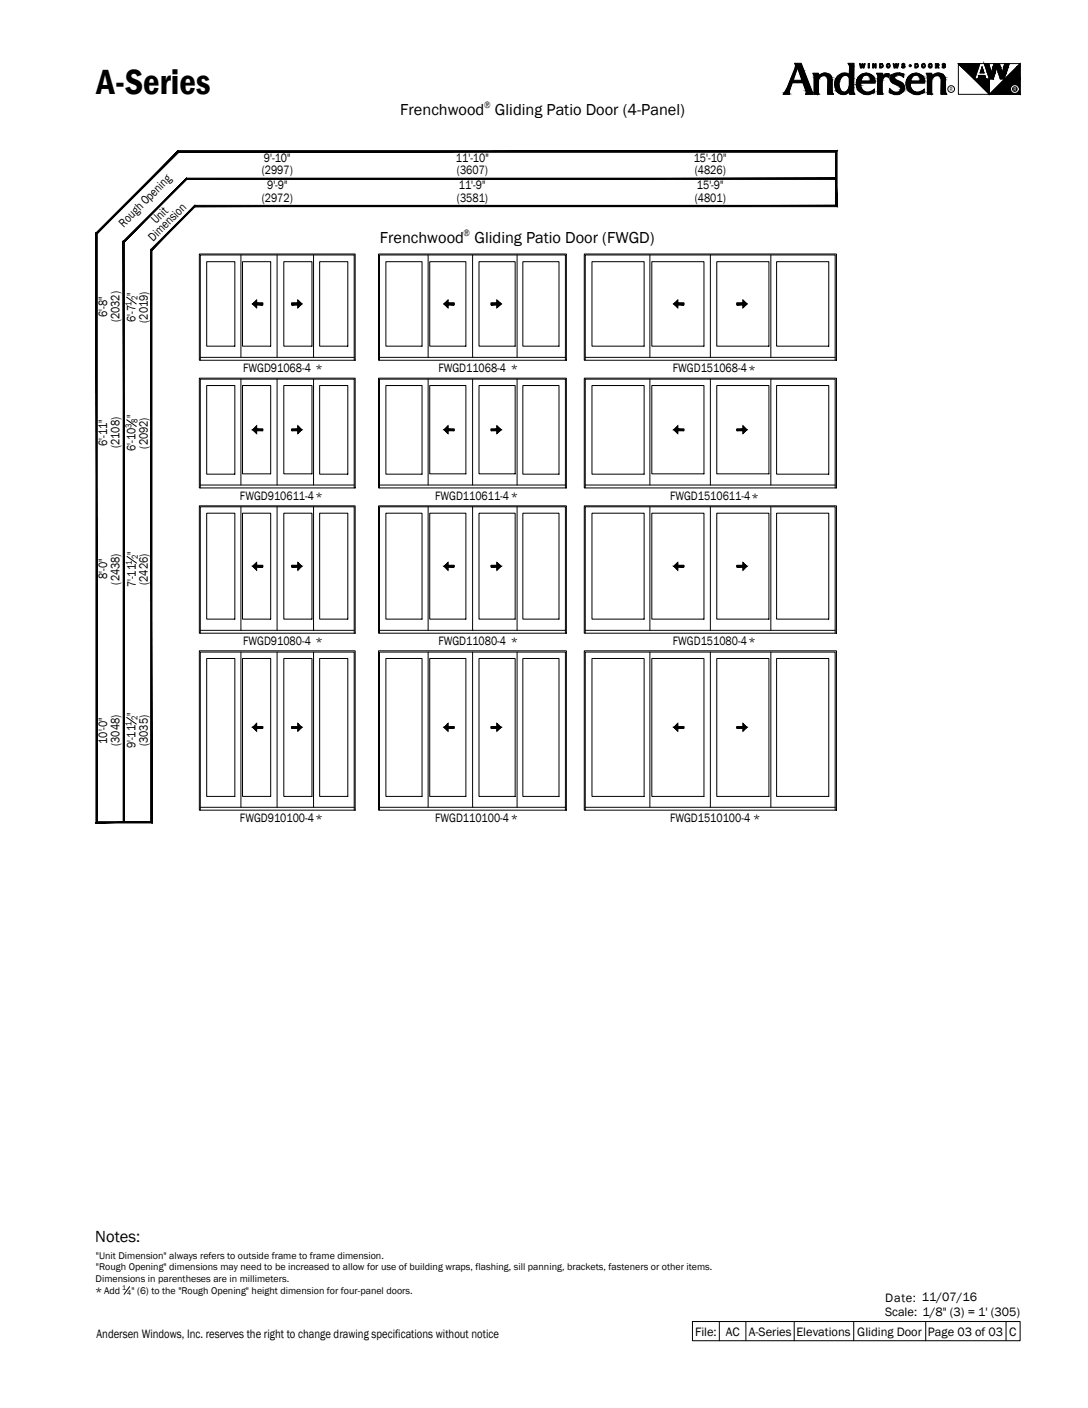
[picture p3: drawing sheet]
<svg xmlns="http://www.w3.org/2000/svg" width="216mm" height="279mm" viewBox="0 0 216 279" stroke-linecap="round" stroke-linejoin="round" font-family="sans-serif">
<!-- layer: A-ANNO-TEXT -->
<g fill="#000" stroke="#000" stroke-width=".2">
<path d="M163.5 14.7h.4zM166.9 18.6h.9zM166.9 18.6l.5 .1zM175 15.5h.1zM176 14.7h.3zM178.2 14.6l.1 .1zM181.7 18.6h.6zM181.7 18.6l.2 .1zM183.1 18.1l.2-.1zM186 14.7h.4zM193.3 15.7h3v3zM202.4 12.6v.7h-.6z"/>
<path d="M156.1 18l.4 .3v-.3zM156.1 18l.4 .3h-.6z"/>
<path d="M155.9 18.3l.6 .1v-.1zM155.9 18.3l.6 .1h-.7z"/>
<path d="M155.8 18.4l.7 .2v-.2zM155.8 18.4l.7 .2h-.8z"/>
<path d="M156.1 17.9h.5zM156.1 17.9l.4 .1z"/>
<path d="M156.3 17.4l.3 .5 .1-.5zM156.3 17.4l.3 .5h-.5z"/>
<path d="M156.8 16.3l-.1 1.1 .4-1.1zM156.8 16.3l-.1 1.1h-.4z"/>
<path d="M157.9 13.6l-.7 2.5 .8-2.5zM157.9 13.6l-.7 2.5h-.3z"/>
<path d="M157.9 13.3l.1 .3 .1-.3zM157.9 13.3l.1 .3h-.1z"/>
<path d="M158 12.9l.1 .4 .1-.4zM158 12.9l.1 .4h-.2z"/>
<path d="M158 12.8l.2 .1 .1-.1zM158 12.8l.2 .1h-.2z"/>
<path d="M158 12.7l.9 .1zM158 12.7l.9 .1z"/>
<path d="M158.3 12.8l.7 .1-.1-.1zM158.3 12.8l.7 .1h-.6z"/>
<path d="M158.4 12.9l.9 .7-.3-.7zM158.4 12.9l.9 .7h-.8z"/>
<path d="M158.5 13.6l.8 .3v-.3zM158.5 13.6l.8 .3h-.7z"/>
<path d="M158.6 13.9l1.6 2.2-.9-2.2zM158.6 13.9l1.6 2.2h-.8z"/>
<path d="M156.9 16.1l3.4 .2-.1-.2zM156.9 16.1l3.4 .2h-3.5z"/>
<path d="M159.4 16.3l1.6 1.8-.7-1.8zM159.4 16.3l1.6 1.8h-.9z"/>
<path d="M160.1 18.1l1 .2-.1-.2zM160.1 18.1l1 .2h-1z"/>
<path d="M160.1 18.3l1.1 .2-.1-.2zM160.1 18.3l1.1 .2h-1.1z"/>
<path d="M160.1 18.5l1.1 .1v-.1zM160.1 18.5l1.1 .1h-1.1z"/>
<path d="M161.6 14.7l.6 .1v-.1zM161.6 14.7l.6 .1h-.6z"/>
<path d="M161.6 14.8l.6 .3v-.3zM161.6 14.8l.6 .3h-.5z"/>
<path d="M161.7 15.1l.5 .3v-.3zM161.7 15.1l.5 .3h-.5z"/>
<path d="M161.7 18.4l.6 .2-.1-.2zM161.7 18.4l.6 .2h-.6z"/>
<path d="M161.7 16.1l.5 2.3 .1-2.3zM161.7 16.1l.5 2.3h-.5z"/>
<path d="M161.7 15.6l.6 .5 .1-.5zM161.7 15.6l.6 .5h-.6z"/>
<path d="M161.7 15.4l.7 .2 .2-.2zM161.7 15.4l.7 .2h-.7z"/>
<path d="M162.4 15.2l.2 .2v-.2zM162.2 15.4l.2-.2 .2 .2z"/>
<path d="M162.7 15l-.1 .2 .4-.2zM162.4 15.2l.3-.2-.1 .2z"/>
<path d="M163.2 14.7h1zM163.2 14.7h1z"/>
<path d="M162.8 14.9h.5zM162.8 14.9h.6z"/>
<path d="M162.8 14.9h.5zM162.8 14.9l.2 .1z"/>
<path d="M162.9 14.8h.5zM162.9 14.8l.5 .1z"/>
<path d="M163.5 14.7h.7zM163.2 14.7h1z"/>
<path d="M163.2 14.7l1.3 .1zM162.9 14.8l.3-.1 1.3 .1z"/>
<path d="M162.9 14.8h1.7zM162.9 14.8h1.7z"/>
<path d="M163.4 14.8l1.2 .1zM163.4 14.8l1.2 .1z"/>
<path d="M163.6 14.9h1zM163.6 14.9h1z"/>
<path d="M163.8 14.9l.9 .1-.1-.1zM163.8 14.9l.9 .1z"/>
<path d="M164 15l.8 .1zM164 15l.8 .1z"/>
<path d="M164.1 15.1l.8 .2-.1-.2zM164.1 15.1l.8 .2h-.7z"/>
<path d="M164.2 15.3l.8 .1-.1-.1zM164.2 15.3l.8 .1h-.7z"/>
<path d="M164.3 15.4l.7 .1v-.1zM164.3 15.4l.7 .1h-.7z"/>
<path d="M164.3 15.5l.7 .3v-.3zM164.3 15.5l.7 .3h-.6z"/>
<path d="M164.4 15.8l.6 .1zM164.4 15.8l.6 .1z"/>
<path d="M164.4 15.9l.6 2.1v-2.1zM164.4 15.9l.6 2.1h-.6z"/>
<path d="M164.4 18l.7 .5-.1-.5zM164.4 18l.7 .5h-.7z"/>
<path d="M164.4 18.5l.8 .1-.1-.1zM164.4 18.5l.8 .1h-.8z"/>
<path d="M165.7 16.7l.7 .1v-.1zM165.7 16.7l.7 .1h-.7z"/>
<path d="M165.7 16.8l.8 .6-.1-.6zM165.7 16.8l.8 .6h-.6z"/>
<path d="M165.9 15.9l.6 .3v-.3zM165.9 15.9l.6 .3h-.7z"/>
<path d="M165.8 16.2l.6 .5 .1-.5zM165.8 16.2l.6 .5h-.7z"/>
<path d="M165.9 17.4h.6zM165.9 17.4h.6z"/>
<path d="M165.9 17.4l.8 .6-.2-.6zM165.9 17.4l.8 .6h-.6z"/>
<path d="M166 15.7l.5 .2 .2-.2zM166 15.7l.5 .2h-.6z"/>
<path d="M166.1 18l.7 .1-.1-.1zM166.1 18l.7 .1h-.5z"/>
<path d="M166.3 18.1l.8 .2-.3-.2zM166.3 18.1l.8 .2h-.6z"/>
<path d="M166.3 15.2h.6zM166.3 15.2h.6z"/>
<path d="M166.3 15.2l.4 .5 .2-.5zM166.3 15.2l.4 .5h-.7z"/>
<path d="M166.5 18.3l.6 .1zM166.5 18.3l.6 .1z"/>
<path d="M166.6 18.4l.8 .1zM166.6 18.4l.8 .1z"/>
<path d="M166.7 14.9h.6zM166.7 14.9h.7z"/>
<path d="M166.7 14.9l.2 .3 .4-.3zM166.3 15.2l.4-.3 .2 .3z"/>
<path d="M166.7 18.5h.8zM166.7 18.5h.8z"/>
<path d="M166.9 14.8h.9zM166.7 14.9h.7z"/>
<path d="M166.9 18.5l.9 .1zM166.9 18.5l.9 .1z"/>
<path d="M167.6 14.6l.4 .1zM167.1 14.7h.9z"/>
<path d="M167.1 14.7h1zM167.1 14.7h1z"/>
<path d="M166.7 18.5h1.3zM166.7 18.5h1.1z"/>
<path d="M167.6 18.5h.4zM167.5 18.5h.5z"/>
<path d="M167.1 14.7l1.2 .1-.2-.1zM166.9 14.8l.2-.1 1.2 .1z"/>
<path d="M167.8 18.4h.3zM167.6 18.5h.4z"/>
<path d="M168 18.3l.1 .1 .1-.1zM168 18.3l.1 .1h-.3z"/>
<path d="M167.8 14.8l.7 .1zM167.8 14.8l.7 .1z"/>
<path d="M168.1 18.1l.1 .2 .1-.2zM168 18.3l.1-.2 .1 .2z"/>
<path d="M168.3 14.9l.3 .1zM168.3 14.9l.3 .1z"/>
<path d="M168.5 17.7l-.2 .4zM168.5 17.7l-.4 .4z"/>
<path d="M168.7 15h.6zM168.7 15h.6z"/>
<path d="M168.4 15h.3zM168.4 15h.3z"/>
<path d="M168.6 17.4h.1zM168.6 17.4h.2z"/>
<path d="M168.6 17.4v.3l.1-.3zM168.6 17.4l-.1 .3z"/>
<path d="M168.8 17.4h.5zM168.8 17.4h.5z"/>
<path d="M168.6 15.5l.7 1.6v-1.6zM168.6 15.5l.7 1.6h-.7z"/>
<path d="M168.6 17.1l.7 .3v-.3zM168.6 17.1l.7 .3h-.7z"/>
<path d="M168.8 17.4l.5 .7v-.7zM168.8 17.4l.5 .7h-.6z"/>
<path d="M168.7 18.1l.6 .4v-.4zM168.7 18.1l.6 .4h-.6z"/>
<path d="M168.6 12.7l.7 .1zM168.6 12.7l.7 .1z"/>
<path d="M168.6 12.8l.7 .4v-.4zM168.6 12.8l.7 .4h-.6z"/>
<path d="M168.7 13.2l.6 1.8v-1.8zM168.7 13.2l.6 1.8h-.6z"/>
<path d="M168.4 15l.9 .2v-.2zM168.4 15l.9 .2h-.8z"/>
<path d="M168.5 15.2l.8 .3v-.3zM168.5 15.2l.8 .3h-.7z"/>
<path d="M168.7 18.5l.7 .1-.1-.1zM168.7 18.5l.7 .1h-.7z"/>
<path d="M170 16.3h3.5zM170 16.3h3.5z"/>
<path d="M170 16.9l.7 .4-.1-.4zM170 16.9l.7 .4h-.6z"/>
<path d="M170.6 18.1h.6zM170.6 18.1h.6z"/>
<path d="M170 16.4l.7 .4v-.4zM170 16.4l.7 .4h-.7z"/>
<path d="M170 16.8l.6 .1 .1-.1zM170 16.8l.6 .1h-.6z"/>
<path d="M170.2 15.9l.4 .3 .1-.3zM170.2 15.9l.4 .3h-.6z"/>
<path d="M170.1 17.3h.6zM170.1 17.3h.6z"/>
<path d="M170.2 17.3l.7 .4-.2-.4zM170.2 17.3l.7 .4h-.6z"/>
<path d="M170.4 15.5l.3 .4 .2-.4zM170.4 15.5l.3 .4h-.5z"/>
<path d="M170.3 17.7l.6 .1zM170.3 17.7l.6 .1z"/>
<path d="M170.4 17.8l.8 .3-.3-.3zM170.4 17.8l.8 .3h-.6z"/>
<path d="M170.4 15.4l.5 .1 .1-.1zM170.4 15.4l.5 .1h-.5z"/>
<path d="M170.7 15l.3 .4 .2-.4zM170.7 15l.3 .4h-.6z"/>
<path d="M170.6 18.1l1 .2-.4-.2zM170.6 18.1l1 .2h-.7z"/>
<path d="M170.9 15h.4zM170.7 15h.5z"/>
<path d="M171.1 14.8l.2 .2 .2-.2zM170.9 15l.2-.2 .2 .2z"/>
<path d="M170.9 18.3h.9zM170.9 18.3h.9z"/>
<path d="M171 18.3l1 .1zM171 18.3l1 .1z"/>
<path d="M171.3 14.7l.2 .1 .5-.1zM171.3 14.7l.2 .1h-.4z"/>
<path d="M171.8 18.6l.2 .1zM171.8 18.6h.7z"/>
<path d="M171.9 14.7h.5zM171.4 14.7h1z"/>
<path d="M171.4 14.7h1zM171.3 14.7h1.1z"/>
<path d="M171.3 14.7h1.2zM171.3 14.7h1.2z"/>
<path d="M172.4 18.4h.6zM172.4 18.4h.6z"/>
<path d="M171.1 18.4h1.3zM171.1 18.4h1.3z"/>
<path d="M172 14.7l.6 .1zM172 14.7l.6 .1z"/>
<path d="M172.3 14.8l.5 .1zM172.3 14.8l.5 .1z"/>
<path d="M171.4 18.5h1.2zM171.4 18.5l1.1 .1z"/>
<path d="M172.5 14.9l.5 .1zM172.5 14.9l.5 .1z"/>
<path d="M172.8 16.1h.7zM172.8 16.1h.7z"/>
<path d="M171.3 18.5h1.6zM171.3 18.5h1.3z"/>
<path d="M172.6 15l.6 .2-.2-.2zM172.6 15l.6 .2h-.5z"/>
<path d="M171.1 18.4h1.9zM171.1 18.4l1.8 .1z"/>
<path d="M172.7 15.2l.6 .2-.1-.2zM172.7 15.2l.6 .2h-.5z"/>
<path d="M172.8 18.3h.4zM172.4 18.4h.6z"/>
<path d="M172.8 15.4l.6 .2-.1-.2zM172.8 15.4l.6 .2h-.6z"/>
<path d="M173.3 18.1v.2zM172.9 18.3l.4-.2v.2z"/>
<path d="M172.9 18.3h.4zM172.8 18.3h.4z"/>
<path d="M172.8 15.6l.7 .3-.1-.3zM172.8 15.6l.7 .3h-.6z"/>
<path d="M172.9 15.9l.6 .2v-.2zM172.9 15.9l.6 .2h-.7z"/>
<path d="M172.8 16.1l.7 .1v-.1zM172.8 16.1l.7 .1h-.8z"/>
<path d="M172.7 16.2h.8zM172.5 16.2h1z"/>
<path d="M170 16.2l3.5 .1zM170 16.2l3.5 .1z"/>
<path d="M170 16.3l3.5 .1zM170 16.3l3.5 .1z"/>
<path d="M174.2 14.7l.7 .1zM174.2 14.7l.7 .1z"/>
<path d="M174.2 14.8l.7 .4v-.4zM174.2 14.8l.7 .4h-.5z"/>
<path d="M174.4 15.2l.5 .4v-.4zM174.4 15.2l.5 .4h-.6z"/>
<path d="M174.3 16.2l.6 2v-2zM174.3 16.2l.6 2h-.6z"/>
<path d="M174.3 18.2l.7 .3-.1-.3zM174.3 18.2l.7 .3h-.8z"/>
<path d="M174.3 15.9l.6 .3 .1-.3zM174.3 15.9l.6 .3h-.6z"/>
<path d="M174.2 18.5l.8 .1v-.1zM174.2 18.5l.8 .1h-.8z"/>
<path d="M174.3 15.6l.7 .3 .1-.3zM174.3 15.6l.7 .3h-.7z"/>
<path d="M175.3 15.2l-.2 .3zM175.3 15.2l-.3 .3z"/>
<path d="M175.4 15h.4zM175.4 15h.4z"/>
<path d="M175.4 15.1l-.1 .1 .3-.1zM175.4 15.1l-.1 .1z"/>
<path d="M175.4 15h.4zM175.4 15l.2 .1z"/>
<path d="M176.1 14.7h.2zM176 14.7h.3zM175.9 14.7h.4z"/>
<path d="M175.4 15h.9zM175.4 15h.9z"/>
<path d="M175.8 15h.5zM175.8 15h.5z"/>
<path d="M175.9 15l.4 .1zM175.9 15l.4 .1z"/>
<path d="M176.1 15.1l.2 .1zM176.1 15.1l.2 .1z"/>
<path d="M175.9 14.7h.4zM175.9 14.7h.4z"/>
<path d="M175.9 14.7l.4 .1v-.1zM175.6 14.8l.3-.1 .4 .1z"/>
<path d="M175.6 14.8l.7 .2v-.2zM175.4 15l.2-.2 .7 .2z"/>
<path d="M176.6 17.9l.2 .1zM176.6 17.9l.2 .1h-.2z"/>
<path d="M176.6 18l.6 .3zM176.6 18l.6 .3h-.6z"/>
<path d="M176.6 18.3h.7zM176.6 18.3h.7z"/>
<path d="M176.6 18.3l.9 .1zM176.6 18.3l.9 .1z"/>
<path d="M176.8 15.2l.5 .2v-.2zM176.8 15.2l.5 .2h-.5zM176.8 15.4h.5zM176.8 15.4h.5z"/>
<path d="M176.8 15.4l.6 .1-.1-.1zM176.8 15.4l.6 .1h-.7z"/>
<path d="M176.8 15.2h.6zM176.8 15.2h.5z"/>
<path d="M176.7 15.5l.7 .1zM176.7 15.5l.7 .1z"/>
<path d="M176.7 15.6l.8 .1-.1-.1zM176.7 15.6l.8 .1h-.7z"/>
<path d="M177 15h.5zM176.9 15h.6z"/>
<path d="M176.9 15l.5 .2 .1-.2zM176.9 15l.5 .2h-.6z"/>
<path d="M176.8 15.7l.8 .2-.1-.2zM176.8 15.7l.8 .2h-.8z"/>
<path d="M177 14.9l.5 .1 .1-.1zM177 14.9l.5 .1h-.5z"/>
<path d="M177.1 14.9h.6zM177 14.9h.6z"/>
<path d="M176.8 15.9h.9zM176.8 15.9h.9z"/>
<path d="M176.8 15.9l1.1 .1-.2-.1zM176.8 15.9l1.1 .1h-1.1z"/>
<path d="M176.8 18.4h.9zM176.8 18.4h.9z"/>
<path d="M176.8 18.4l1.1 .1zM176.8 18.4l1.1 .1z"/>
<path d="M177.2 14.8h.6zM177.1 14.9h.6z"/>
<path d="M176.8 16l1.3 .1-.2-.1zM176.8 16l1.3 .1h-1.2z"/>
<path d="M177.3 14.8h.6zM177.2 14.8h.6z"/>
<path d="M176.9 16.1l1.5 .1-.3-.1zM176.9 16.1l1.5 .1h-1.4z"/>
<path d="M177.4 14.8h.8zM177.3 14.8h.6z"/>
<path d="M177.7 18.7h.5zM177.7 18.7h.4zM177.7 18.7h.4z"/>
<path d="M177.5 18.6h.7zM177.5 18.6l.7 .1z"/>
<path d="M178.1 14.7h.4zM177.9 14.7h.6z"/>
<path d="M177 16.2h1.5zM177 16.2h1.5z"/>
<path d="M177.1 16.2l1.6 .2-.2-.2zM177.1 16.2l1.6 .2h-1.5z"/>
<path d="M177.2 18.5l1.3 .1zM177.2 18.5l1.3 .1z"/>
<path d="M177.3 18.6h1.2zM177.3 18.6h.9z"/>
<path d="M177.9 14.7h.7zM177.9 14.7h.7z"/>
<path d="M177.9 14.7h1zM177.5 14.7h1.4zM177.5 14.7h1.4zM177.5 14.7h1.4z"/>
<path d="M177.2 16.4h1.5zM177.2 16.4h1.5z"/>
<path d="M177 18.5h1.7zM177 18.5h1.5z"/>
<path d="M177.3 16.4l1.6 .2-.2-.2zM177.3 16.4l1.6 .2h-1.4z"/>
<path d="M178.2 18.4l.5 .1zM178.2 18.4l.5 .1z"/>
<path d="M178.2 18.5h.5zM177.9 18.5h.8z"/>
<path d="M178.4 18.3h.4zM178.2 18.4h.5z"/>
<path d="M177.5 14.7l1.6 .1zM177.4 14.8h1.7z"/>
<path d="M177.5 16.6l1.6 .1-.2-.1zM177.5 16.6l1.6 .1z"/>
<path d="M178.6 18.2l.2 .1 .2-.1zM178.4 18.3l.2-.1 .2 .1z"/>
<path d="M178.2 14.8h1zM178.2 14.8h1z"/>
<path d="M177.9 16.7l1.3 .1-.1-.1zM177.9 16.7l1.3 .1h-1.1z"/>
<path d="M178.7 18.1l.3 .1 .1-.1zM178.6 18.2l.1-.1 .3 .1zM178.6 18.2h.4zM178.6 18.2h.4z"/>
<path d="M178.4 14.8h.8zM178.4 14.8h.8z"/>
<path d="M178.5 14.8l.7 .1v-.1zM178.5 14.8l.7 .1z"/>
<path d="M178.8 14.9l.4 .1zM178.8 14.9l.4 .1z"/>
<path d="M179.1 15l.1 .1zM179.1 15l.1 .1z"/>
<path d="M178.1 16.8l1.2 .1-.1-.1zM178.1 16.8l1.2 .1z"/>
<path d="M178.8 17.9l.4 .1v-.1zM178.8 17.9l.4 .1h-.4z"/>
<path d="M178.8 18h.4zM178.8 18l.3 .1z"/>
<path d="M178.4 16.9l.9 .1zM178.4 16.9l.9 .1z"/>
<path d="M178.6 17l.7 .1v-.1zM178.6 17l.7 .1h-.6z"/>
<path d="M178.7 17.1l.6 .1zM178.7 17.1l.6 .1z"/>
<path d="M178.7 17.2l.6 .1v-.1zM178.7 17.2l.6 .1h-.5z"/>
<path d="M178.8 17.3l.5 .1v-.1zM178.8 17.3l.5 .1h-.4z"/>
<path d="M178.9 17.4l.4 .1zM178.9 17.4l.4 .1z"/>
<path d="M178.9 17.5l.4 .2v-.2zM178.9 17.5l.4 .2h-.4z"/>
<path d="M178.9 17.7l.4 .1zM178.9 17.7l.4 .1z"/>
<path d="M178.9 17.8l.3 .1 .1-.1zM178.9 17.8l.3 .1h-.4z"/>
<path d="M180 16.3h3.4zM180 16.3h3.4z"/>
<path d="M180 16.4l.5 .4v-.4zM180 16.4l.5 .4h-.6z"/>
<path d="M179.9 16.8l.6 .1v-.1zM179.9 16.8l.6 .1h-.5z"/>
<path d="M180 16.9l.6 .4-.1-.4zM180 16.9l.6 .4h-.6z"/>
<path d="M180.5 18.1h.6zM180.5 18.1h.6z"/>
<path d="M180 17.3h.6zM180 17.3h.6z"/>
<path d="M180 17.3l.8 .4-.2-.4zM180 17.3l.8 .4h-.6z"/>
<path d="M180.1 15.9l.4 .3 .2-.3zM180.1 15.9l.4 .3h-.5z"/>
<path d="M180.2 15.5l.5 .4v-.4zM180.2 15.5l.5 .4h-.6z"/>
<path d="M180.2 17.7l.6 .1zM180.2 17.7l.6 .1z"/>
<path d="M180.2 17.8l.9 .3-.3-.3zM180.2 17.8l.9 .3h-.6z"/>
<path d="M180.3 15.4l.4 .1 .1-.1zM180.3 15.4l.4 .1h-.5z"/>
<path d="M180.6 15l.2 .4 .2-.4zM180.6 15l.2 .4h-.5z"/>
<path d="M180.5 18.1l.9 .2-.3-.2zM180.5 18.1l.9 .2h-.6z"/>
<path d="M181.2 14.7h1.1zM181.2 14.7h1.1z"/>
<path d="M180.7 15h.5zM180.6 15h.4z"/>
<path d="M181 14.8l.2 .2 .2-.2zM180.7 15l.3-.2 .2 .2z"/>
<path d="M180.8 18.3h.9zM180.8 18.3h.9z"/>
<path d="M180.9 18.3l1 .1zM180.9 18.3l1 .1z"/>
<path d="M181.7 14.7h.6zM181.2 14.7h1.1z"/>
<path d="M181.2 14.7l.2 .1 .5-.1zM181 14.8l.2-.1 .2 .1z"/>
<path d="M181 18.4h1.2zM181 18.4h1.2z"/>
<path d="M181.2 14.7h1.2zM181.2 14.7h1.2z"/>
<path d="M181.9 14.7l.6 .1-.1-.1zM181.9 14.7l.6 .1z"/>
<path d="M182.2 14.8l.5 .1zM182.2 14.8l.5 .1z"/>
<path d="M181.3 18.5h1.3zM181.3 18.5l1 .1z"/>
<path d="M182.3 14.9l.6 .1zM182.3 14.9l.6 .1z"/>
<path d="M182.7 16.1h.7zM182.7 16.1h.7z"/>
<path d="M181.2 18.5h1.6zM181.2 18.5h1.4z"/>
<path d="M182.5 15l.6 .2-.2-.2zM182.5 15l.6 .2h-.5z"/>
<path d="M182.3 18.4h.6zM182.2 18.4h.7z"/>
<path d="M181 18.4h1.9zM181 18.4l1.8 .1z"/>
<path d="M182.6 15.2l.6 .2-.1-.2zM182.6 15.2l.6 .2h-.5z"/>
<path d="M182.7 18.3h.4zM182.3 18.4h.6z"/>
<path d="M182.7 15.4l.6 .2-.1-.2zM182.7 15.4l.6 .2h-.6z"/>
<path d="M182.7 15.6l.6 .3v-.3zM182.7 15.6l.6 .3h-.5z"/>
<path d="M183.1 18.1l.2 .2v-.2zM182.8 18.3l.3-.2 .2 .2z"/>
<path d="M182.8 18.3h.5zM182.7 18.3h.4z"/>
<path d="M182.8 15.9l.6 .2-.1-.2zM182.8 15.9l.6 .2h-.7z"/>
<path d="M182.7 16.1l.7 .1v-.1zM182.6 16.2l.1-.1 .7 .1z"/>
<path d="M182.6 16.2h.8zM182.3 16.2h1.1z"/>
<path d="M180 16.2l3.4 .1zM180 16.2l3.4 .1z"/>
<path d="M180 16.3l3.4 .1zM180 16.3l3.4 .1z"/>
<path d="M184.1 15.1l.6 .3v-.3zM184.1 15.1l.6 .3h-.6z"/>
<path d="M184.1 14.7l.7 .1v-.1zM184.1 14.7l.7 .1h-.7z"/>
<path d="M184.1 14.8l.6 .3 .1-.3zM184.1 14.8l.6 .3h-.6z"/>
<path d="M184.1 16.1l.7 2.3v-2.3zM184.1 16.1l.7 2.3h-.7z"/>
<path d="M184.1 18.4l.7 .2v-.2zM184.1 18.4l.7 .2h-.7z"/>
<path d="M184.1 15.6l.7 .5v-.5zM184.1 15.6l.7 .5h-.7z"/>
<path d="M184.1 15.4l.7 .2 .2-.2zM184.1 15.4l.7 .2h-.7z"/>
<path d="M184.9 15.2l.1 .2 .1-.2zM184.7 15.4l.2-.2 .1 .2z"/>
<path d="M185.2 15l-.1 .2 .4-.2zM184.9 15.2l.3-.2-.1 .2z"/>
<path d="M185.7 14.7h1zM185.7 14.7h1z"/>
<path d="M185.3 14.9h.5zM185.3 14.9l.2 .1z"/>
<path d="M185.3 14.9h.6zM185.3 14.9h.5z"/>
<path d="M185.3 14.8h.6zM185.3 14.8l.6 .1z"/>
<path d="M186 14.7h.7zM185.7 14.7h1z"/>
<path d="M185.7 14.7l1.3 .1-.3-.1zM185.4 14.8l.3-.1 1.3 .1z"/>
<path d="M185.4 14.8h1.7zM185.3 14.8h1.8z"/>
<path d="M185.9 14.8l1.2 .1zM185.9 14.8l1.2 .1z"/>
<path d="M186 14.9h1.1zM186 14.9h1.1z"/>
<path d="M186.3 14.9l.9 .1-.1-.1zM186.3 14.9l.9 .1z"/>
<path d="M186.5 15l.8 .1zM186.5 15l.8 .1z"/>
<path d="M186.6 15.1l.8 .2-.1-.2zM186.6 15.1l.8 .2h-.7z"/>
<path d="M186.7 15.3l.7 .1v-.1zM186.7 15.3l.7 .1h-.6z"/>
<path d="M186.8 15.4l.6 .1v-.1zM186.8 15.4l.6 .1h-.6z"/>
<path d="M186.8 15.5l.7 .3-.1-.3zM186.8 15.5l.7 .3h-.6z"/>
<path d="M186.9 15.8l.6 .1zM186.9 15.8l.6 .1z"/>
<path d="M186.9 15.9l.6 2.1v-2.1zM186.9 15.9l.6 2.1h-.6z"/>
<path d="M186.9 18l.7 .5-.1-.5zM186.9 18l.7 .5h-.7z"/>
<path d="M186.9 18.5l.7 .1v-.1zM186.9 18.5l.7 .1h-.7z"/>
<path d="M190.2 12.6l3.2 3.1 1-3.1zM190.2 12.6l3.2 3.1z"/>
<path d="M194.9 13.3l.4 1.2zM194.9 13.3l.4 1.2h-.8z"/>
<path d="M194.3 15l1.3 .7-.2-.7zM194.3 15l1.3 .7h-1.6z"/>
<path d="M195.3 12.6l1.4 1.9-.5-1.9zM195.3 12.6l1.4 1.9h-.7z"/>
<path d="M196 14.5l1.1 1.2 .4-1.2zM196 14.5l1.1 1.2h-.8z"/>
<path d="M197 13.3l.5 1.2 .3-1.2zM197 13.3l.5 1.2h-.8z"/>
<path d="M197.3 12.6l1.3 .7-.3-.7zM197.3 12.6l1.3 .7h-1.6z"/>
<path d="M197.8 13.3l1.1 1.2-.3-1.2zM197.8 13.3l1.1 1.2h-.8z"/>
<path d="M198.1 14.5l1.2 1.2 .4-1.2zM198.1 14.5l1.2 1.2h-.8z"/>
<path d="M199.2 13.3l.5 1.2 .4-1.2zM199.2 13.3l.5 1.2h-.8z"/>
<path d="M199.4 12.6l.7 .7 .2-.7zM199.4 12.6l.7 .7h-.9z"/>
<path d="M201.8 13.3l.6 2.4v-2.4zM199.4 15.7l2.4-2.4 .6 2.4z"/>
<path d="M199.4 15.7l3 3v-3zM199.4 15.7l3 3h-6.1z"/>
<path d="M37.1 35.6h128.9v-.2zM37 35.4h129l-128.9 .2zM37 35.4l-12.3 12.6 12.4-12.4zM24.4 47.9l12.6-12.5-12.3 12.6zM24.4 47.9l.3 115.3v-115.2zM24.4 47.9l.3 115.3h-.3z"/>
<path d="M29.9 49.5v113.6l.3 .2zM29.9 49.5l.3 .1v113.7zM29.9 49.5l.3 .1 8.5-8.8zM38.7 40.8v.2l-8.5 8.6zM38.7 40.8v.2l127.1-.2zM38.7 41l127.1-.2 .3 .2zM165.8 30.2v10.6l.3 .2zM165.8 30.2l.3-.3v11.1zM35.5 30.2h130.3l.3-.3zM35.4 29.9h130.7l-130.6 .3zM35.4 29.9l-16.1 16.4 16.2-16.1zM35.4 29.9l-16.1 16.4-.3-.1zM19 46.2l.3 116.9v-116.8zM19 46.2l.3 116.9-.3 .2zM19 163.3l10.9-.2h-10.6zM19 163.3l10.9-.2 .3 .2z"/>
</g>
<g fill="none" stroke="#000" stroke-width=".2">
<path d="M157.7 12.6h1.3l2.4 6.1h-1.6l.1-.6-.6-1.7h-2.1l-.5 1.5v.8h-1.3l.8-1.3 1.5-3.8 .2-.7zM157.9 12.7h1l2.4 6h-1.4l.1-.6-.6-1.7h-2.2l-.6 1.5v.8h-1.1l.8-1.3 1.5-3.8zM157.9 12.7h1l2.3 5.9h-1.1v-.5l-.7-1.8h-2.3l-.5 1.6-.1 .7h-.8l.6-1.2 1.6-3.8zM158.3 13.4l.8 2.5h-1.7zM158.3 13.1l1 3h-2zM158.3 12.8l1.1 3.3h-2.2zM161.3 14.5h1.1v.5a1.53 1.53 0 0 1 1.7-.5 1.53 1.53 0 0 1 1.1 1.4v2.1l.2 .7h-1.2l.1-2.9a.93 .93 0 0 0-1.1-.8 .93 .93 0 0 0-.8 1.1v2.4l.2 .2h-1.1v-3.6zM161.4 14.6h1l-.1 .6 .5-.4a1.4 1.4 0 0 1 1.5-.1 1.4 1.4 0 0 1 .8 1.2v2.1l.2 .7h-1v-2.9a.99 .99 0 0 0-1.1-.9 .99 .99 0 0 0-.8 1.2v2.6h-.8v-3.6zM161.6 14.7h.6v.7a1.54 1.54 0 0 1 2.8 .1l.2 3.1h-.8v-2.8a1.06 1.06 0 0 0-1.2-1 1.06 1.06 0 0 0-.9 1.3v2.5h-.6zM166.9 15.2a1.02 1.02 0 0 1 1.7 .3v1.6a1.31 1.31 0 0 1-1.5 1.3 2.32 2.32 0 0 1-.2-3.2zM166.9 15.3a.94 .94 0 0 1 1.7 .2v1.6a1.52 1.52 0 0 1-1.1 1.3 1.41 1.41 0 0 1-1.1-1.7l.2-.8zM167 15.4a.87 .87 0 0 1 1.4-.1 2.56 2.56 0 0 1-.6 2.9h-.6a2.01 2.01 0 0 1-.2-2.8z"/>
<path d="M168.3 12.6h1.2l-.1 5.5 .3 .6h-1.1v-.7a1.51 1.51 0 0 1-1.6 .8 1.51 1.51 0 0 1-1.3-1.4 2.04 2.04 0 0 1 .5-2.3 2.04 2.04 0 0 1 2.3-.3l.1-1.6zM168.4 12.7h1l-.1 5.4 .2 .6h-.9v-1.1l-.3 .7a1.5 1.5 0 0 1-2.5-.9 2.02 2.02 0 0 1 .3-2.1 2.02 2.02 0 0 1 2-.6l.5 .2v-1.7zM168.6 12.7h.7v5.4l.1 .5h-.7l.1-1.2-.6 .9a1.46 1.46 0 0 1-2.3-.9 1.96 1.96 0 0 1 2.2-2.7l.6 .3v-1.8zM170.3 15.3a1.84 1.84 0 0 1 2.2-.7 1.84 1.84 0 0 1 1.2 1.9h-2.9a1.51 1.51 0 0 0 .9 1.7 1.51 1.51 0 0 0 1.8-.6v.7a2.22 2.22 0 0 1-3-.1 2.22 2.22 0 0 1-.2-2.9zM170.4 15.3a1.77 1.77 0 0 1 2-.7 1.77 1.77 0 0 1 1.2 1.8h-2.9a1.58 1.58 0 0 0 .9 1.8 1.58 1.58 0 0 0 1.9-.4l-.1 .5a2.15 2.15 0 0 1-2.8-.2 2.15 2.15 0 0 1-.2-2.8zM170.4 15.4a1.7 1.7 0 0 1 2-.7 1.7 1.7 0 0 1 1.1 1.7h-2.8a1.64 1.64 0 0 0 .7 1.8 1.64 1.64 0 0 0 1.9-.2v.3a2.09 2.09 0 0 1-2.7-.2 2.09 2.09 0 0 1-.2-2.7zM170.6 12.6h.1l.2 .6 .2-.6h.2l.1 .6 .1-.6h.2l-.3 .9h-.1l-.2-.6-.1 .6h-.3zM170.6 12.6l.3 .9 .2-.9 .3 .9 .2-.9M171.2 15.1a.89 .89 0 0 1 1.2-.2 .89 .89 0 0 1 .2 1.2l-1.9 .1zM171.2 15a.96 .96 0 0 1 1.3-.1 .96 .96 0 0 1 .2 1.3h-2.1zM171.3 15.2a.84 .84 0 0 1 1-.2 .84 .84 0 0 1 .3 1.1h-1.7zM172.3 12.6h.2v.9h-.2z"/>
<path d="M172.4 12.6v.9M173.2 12.6h.2l.3 .5v-.5h.2v.9h-.2l-.4-.6v.6h-.1zM173.8 12.6v.9l-.5-.9v.9M173.9 14.5h1.2v.7a1.04 1.04 0 0 1 1.4-.5l-.1 .8-.3-.3a.87 .87 0 0 0-1 1v1.9l.2 .6h-1.2l.1-3.5zM174 14.6h1v.8a1.22 1.22 0 0 1 1.4-.7l-.1 .6a.87 .87 0 0 0-1 0 .87 .87 0 0 0-.3 .9v1.9l.1 .6h-.9v-3.5zM174.2 14.7h.7v.9a1.38 1.38 0 0 1 1.2-.9h.2v.5a.94 .94 0 0 0-1 .1 .94 .94 0 0 0-.4 .9l.1 2.4h-.8l.2-3.4zM174.6 12.6h.3a.44 .44 0 0 1 .4 .5 .44 .44 0 0 1-.4 .4h-.3zM174.6 12.7a.45 .45 0 0 1 .6 .4l-.2 .3h-.4zM174.7 12.7a.29 .29 0 0 1 .4 .3 .29 .29 0 0 1-.4 .3zM176 12.8a.33 .33 0 0 1 .5 0 .33 .33 0 0 1-.1 .5 .33 .33 0 0 1-.4-.2zM176 12.7a.42 .42 0 0 1 .6 .1 .42 .42 0 0 1-.1 .6 .42 .42 0 0 1-.6-.2zM176.1 12.7a.29 .29 0 0 1 .3 .3 .29 .29 0 0 1-.3 .3z"/>
<path d="M176.8 15a2.45 2.45 0 0 1 2.6-.3l-.1 .7a1.06 1.06 0 0 0-1.8 0l.2 .3 .8 .4a1.37 1.37 0 0 1 1 1.7 1.37 1.37 0 0 1-1.6 1h-.4l-1-.4v-.9a1.35 1.35 0 0 0 2.1 .5l.1-.6-.7-.5a1.83 1.83 0 0 1-1.4-1.2zM176.8 15a2.52 2.52 0 0 1 2.5-.3v.5a1.2 1.2 0 0 0-1.8 0 .52 .52 0 0 0 .4 .7l.5 .3a1.3 1.3 0 0 1 1 1.5 1.3 1.3 0 0 1-1.5 1h-.4l-.9-.4v-.6a1.4 1.4 0 0 0 2.1 .3v-.6a1.94 1.94 0 0 0-1.5-.9 .96 .96 0 0 1-.4-1.5zM176.9 15a2.51 2.51 0 0 1 2.3-.2v.3a1.28 1.28 0 0 0-1.8 .1 .62 .62 0 0 0 .5 .8l.5 .2a1.24 1.24 0 0 1 .9 1.5 1.24 1.24 0 0 1-1.4 1l-.4-.1a.68 .68 0 0 1-.9-.7 1.29 1.29 0 0 0 2.2 0l.1-.4a.92 .92 0 0 0-.8-.7 2.3 2.3 0 0 1-1.3-.9l-.1-.4zM177.2 12.6h.2l.1 .6 .2-.6h.2l.1 .6 .2-.6h.2l-.3 .9h-.2l-.1-.6-.1 .6h-.3zM177.3 12.6l.2 .9 .3-.9 .2 .9 .3-.9M178.9 12.7a.34 .34 0 0 1 .4-.1 .34 .34 0 0 1 .3 .2l-.5-.1 .1 .2a.35 .35 0 0 1 .3 .5 .35 .35 0 0 1-.6 0v-.1l.2-.1 .3 .1-.1-.2-.4-.2zM179.5 12.8a.24 .24 0 0 0-.2-.1 .24 .24 0 0 0-.2 .2l.4 .2v.2l-.4 .1-.1-.1M180.2 15.3a1.81 1.81 0 0 1 2.1-.7 1.81 1.81 0 0 1 1.2 1.9h-2.8a1.45 1.45 0 0 0 .6 1.6 1.45 1.45 0 0 0 1.8-.1l.3-.4v.7a2.21 2.21 0 0 1-3-.1 2.21 2.21 0 0 1-.2-2.9zM180.3 15.3a1.74 1.74 0 0 1 2-.7 1.74 1.74 0 0 1 1.1 1.8h-2.7a1.55 1.55 0 0 0 .7 1.8 1.55 1.55 0 0 0 1.9-.4v.5a2.15 2.15 0 0 1-2.8-.2 2.15 2.15 0 0 1-.2-2.8zM180.3 15.4a1.65 1.65 0 0 1 2-.8 1.65 1.65 0 0 1 1.1 1.8h-2.9a1.67 1.67 0 0 0 .8 1.8 1.67 1.67 0 0 0 2-.2v.3a2.09 2.09 0 0 1-2.8-.2 2.09 2.09 0 0 1-.2-2.7zM181 15a1.04 1.04 0 0 1 1.3-.1 1.04 1.04 0 0 1 .4 1.2l-.4 .1h-1.8zM181.1 15.1a.9 .9 0 0 1 1.2-.1 .9 .9 0 0 1 .3 1.1l-1.9 .1 .1-.7z"/>
<path d="M181.2 15.2a.81 .81 0 0 1 1-.2 .81 .81 0 0 1 .3 1.1h-1.8zM181.5 12.6h.4a.45 .45 0 0 1 .3 .5 .45 .45 0 0 1-.3 .4h-.4zM181.6 12.7a.45 .45 0 0 1 .6 .4l-.2 .3h-.4zM181.7 12.7a.29 .29 0 0 1 .3 .3 .29 .29 0 0 1-.3 .3zM182.9 12.8a.42 .42 0 0 1 .6 0 .42 .42 0 0 1 0 .6 .42 .42 0 0 1-.6-.1zM183.1 12.7a.29 .29 0 0 1 .3 .3 .29 .29 0 0 1-.3 .3zM183.8 14.5h1.1v.5a1.53 1.53 0 0 1 1.7-.5 1.53 1.53 0 0 1 1 1.4v2.1l.3 .7h-1.2v-2.9a.93 .93 0 0 0-1-.8 .93 .93 0 0 0-.8 1.1v2.4l.1 .2h-1v-3.6zM184 14.6h.8v.6a1.49 1.49 0 0 1 1.7-.7 1.49 1.49 0 0 1 1.1 1.4v2.1l.2 .7h-1v-2.9a.99 .99 0 0 0-1.1-.9 .99 .99 0 0 0-.9 1.2l.1 2.6h-.8v-3.6zM184.1 14.7h.7l-.1 .7a1.54 1.54 0 0 1 2.7 .1l.2 3.1h-.7v-2.8a1.06 1.06 0 0 0-1.2-1 1.06 1.06 0 0 0-.9 1.3v2.5h-.7zM184.3 12.7a.44 .44 0 0 1 .7 .3 .44 .44 0 0 1-.5 .5l-.3-.3zM184.4 12.7a.33 .33 0 0 1 .4 .1 .33 .33 0 0 1 0 .5 .33 .33 0 0 1-.5 0zM184.5 12.7a.29 .29 0 0 1 .3 .3 .29 .29 0 0 1-.3 .3z"/>
<path d="M185.6 12.6l.7 .1 .1 .2-.2 .2 .2 .4h-.3l-.1-.4h-.1v.4h-.3zM185.7 13.1h.3l.2-.4h-.5v.8M185.9 12.7h.1l.1 .2-.2 .1zM186 13.1l.2 .4M187 12.7a.37 .37 0 0 1 .6 .1l-.4-.1v.2a.34 .34 0 0 1 .4 .2 .34 .34 0 0 1-.3 .4 .34 .34 0 0 1-.4-.2h.5v-.1l-.4-.2zM187.5 12.8l-.1-.1-.3 .1v.2l.4 .1a.26 .26 0 0 1-.2 .3 .26 .26 0 0 1-.3-.1M190.2 12.6l6.1 6.1 6.1-6.1v6.1h-12.2zM190.2 12.6h12.2M194.4 12.6l-1 3.1h.6l.3-.7h1.1l.2 .7h.7M194.9 13.3l.4 1.2h-.8zM195.3 12.6l1 3.1M196.2 12.6l.5 1.9 .6-1.9"/>
<path d="M196.3 15.7v3M198.3 12.6l.6 1.9 .5-1.9M200.3 12.6l-1 3.1h-.8l-.7-2.4-.7 2.4h-.8M25.1 59l1.9 1.3M25.1 83.3l1.9 1.3M25.2 110.4l1.9 1.3M25.1 142.4l1.9 1.3M25.7 255.3l-1.1 1.5M137.4 262.2h65v3.9h-65zM142.7 262.2v3.9M148 262.2v3.9M157.6 262.2v3.9"/>
<path d="M169.4 262.2v3.9M183.7 262.2v3.9M199.6 262.2v3.9"/>
<circle cx="180.6" cy="13" r=".22"/>
<circle cx="180.6" cy="13" r=".1"/>
<circle cx="183.2" cy="13.1" r=".35"/>
<circle cx="188.7" cy="17.7" r=".67"/>
</g>
<circle cx="201.4" cy="17.7" r=".67" fill="none" stroke="#fafafa" stroke-width=".2"/>
<!-- layer: A-ELEV-GLAZ-SIGHTLINES -->
<g fill="none" stroke="#000" stroke-width=".2">
<path d="M39.6 50.4h30.9v21.1h-30.9zM41 51.9h5.6v16.8h-5.6zM47.8 50.6v20.3M48.1 51.9h5.6v16.8h-5.6zM55 50.6v20.3M56.3 51.9h5.6v16.8h-5.6zM62.2 50.6v20.3M63.4 51.9h5.6v16.8h-5.6zM75.1 50.4h37.3v21.1h-37.3zM76.6 51.9h7.1v16.8h-7.1zM85 50.6v20.3M85.3 51.9h7.1v16.8h-7.1z"/>
<path d="M93.8 50.6v20.3M95.1 51.9h7.1v16.8h-7.1zM102.6 50.6v20.3M103.8 51.9h7.1v16.8h-7.1zM115.9 50.4h50.1v21.1h-50.1zM117.5 51.9h10.3v16.8h-10.3zM129 50.6v20.3M129.3 51.9h10.4v16.8h-10.4zM141 50.6v20.3M142.2 51.9h10.4v16.8h-10.4zM153 50.6v20.3M154.1 51.9h10.4v16.8h-10.4z"/>
<path d="M39.6 75h30.9v21.8h-30.9zM39.7 71.5v-20.9h30.6v20.9M39.7 70.9h30.6M41 76.5h5.6v17.6h-5.6zM47.8 75.2v21.1M48.1 76.5h5.6v17.5h-5.6zM55 75.2v21.1M56.3 76.5h5.6v17.5h-5.6zM62.2 75.2v21.1M63.4 76.5h5.6v17.6h-5.6zM75.1 75h37.3v21.8h-37.3zM75.3 71.5v-20.9h36.9v20.9"/>
<path d="M75.3 70.9h36.9M76.6 76.5h7.1v17.6h-7.1zM85 75.2v21.1M85.3 76.5h7.1v17.5h-7.1zM93.8 75.2v21.1M95.1 76.5h7.1v17.5h-7.1zM102.6 75.2v21.1M103.8 76.5h7.1v17.6h-7.1zM115.9 75h50.1v21.8h-50.1zM116.1 71.5v-20.9h49.6v20.9M116.1 70.9h49.6M117.5 76.5h10.3v17.6h-10.3z"/>
<path d="M129 75.2v21.1M129.3 76.5h10.4v17.5h-10.4zM141 75.2v21.1M142.2 76.5h10.4v17.5h-10.4zM153 75.2v21.1M154.1 76.5h10.4v17.6h-10.4zM39.7 96.8v-21.6h30.6v21.6M39.7 96.3h30.6M75.3 96.8v-21.6h36.9v21.6M75.3 96.3h36.9M116.1 96.8v-21.6h49.6v21.6M116.1 96.3h49.6"/>
<path d="M39.6 100.4h30.9v25.3h-30.9zM41 101.8h5.6v21.1h-5.6zM47.8 100.6v24.5M48.1 101.8h5.6v21.1h-5.6zM55 100.6v24.5M56.3 101.8h5.6v21.1h-5.6zM62.2 100.6v24.5M63.4 101.8h5.6v21.1h-5.6zM75.1 100.4h37.3v25.3h-37.3zM76.6 101.8h7.1v21.1h-7.1zM85 100.6v24.5M85.3 101.8h7.1v21.1h-7.1z"/>
<path d="M93.8 100.6v24.5M95.1 101.8h7.1v21.1h-7.1zM102.6 100.6v24.5M103.8 101.8h7.1v21.1h-7.1zM115.9 100.4h50.1v25.3h-50.1zM117.5 101.8h10.3v21.1h-10.3zM129 100.6v24.5M129.3 101.8h10.4v21.1h-10.4zM141 100.6v24.5M142.2 101.8h10.4v21.1h-10.4zM153 100.6v24.5M154.1 101.8h10.4v21.1h-10.4z"/>
<path d="M39.6 129.1h30.9v31.7h-30.9zM39.7 125.7v-25.1h30.6v25.1M39.7 125.1h30.6M41 130.7h5.6v27.3h-5.6zM47.8 129.4v30.8M48.1 130.7h5.6v27.3h-5.6zM55 129.4v30.8M56.3 130.7h5.6v27.3h-5.6zM62.2 129.4v30.8M63.4 130.7h5.6v27.3h-5.6zM75.1 129.1h37.3v31.7h-37.3zM75.3 125.7v-25.1h36.9v25.1"/>
<path d="M75.3 125.1h36.9M76.6 130.7h7.1v27.3h-7.1zM85 129.4v30.8M85.3 130.7h7.1v27.3h-7.1zM93.8 129.4v30.8M95.1 130.7h7.1v27.3h-7.1zM102.6 129.4v30.8M103.8 130.7h7.1v27.3h-7.1zM115.9 129.1h50.1v31.7h-50.1zM116.1 125.7v-25.1h49.6v25.1M116.1 125.1h49.6M117.5 130.7h10.3v27.3h-10.3z"/>
<path d="M129 129.4v30.8M129.3 130.7h10.4v27.3h-10.4zM141 129.4v30.8M142.2 130.7h10.4v27.3h-10.4zM153 129.4v30.8M154.1 130.7h10.4v27.3h-10.4zM39.7 160.8v-31.4h30.6v31.4M39.7 160.2h30.6M75.3 160.8v-31.4h36.9v31.4M75.3 160.2h36.9M116.1 160.8v-31.4h49.6v31.4M116.1 160.2h49.6"/>
</g>
<!-- layer: A-ELEV-GLAZ-OPERATION -->
<g fill="#000" stroke="#000" stroke-width=".2">
<path d="M50.3 60.5h.6v.6zM50.3 60.1l.6-.6v.6zM59.1 60.5h.6l-.6 .6zM59.1 59.5l.6 .6h-.6zM88.3 60.5h.6v.6zM88.3 60.1l.6-.6v.6zM98.6 60.5h.6l-.6 .6zM98.6 59.5l.6 .6h-.6zM133.9 60.5h.6v.6zM133.9 60.1l.6-.6v.6zM147.4 60.5h.6l-.6 .6zM147.4 59.5l.6 .6h-.6z"/>
<path d="M50.3 85.5h.6v.5zM50.9 84.5v.6h-.6zM59.1 85.5h.6l-.6 .5zM59.1 84.5l.6 .6h-.6zM88.3 85.5h.6v.5zM88.9 84.5v.6h-.6zM98.6 85.5h.6l-.6 .5zM98.6 84.5l.6 .6h-.6zM133.9 85.5h.6v.5zM134.5 84.5v.6h-.6zM147.4 85.5h.6l-.6 .5zM147.4 84.5l.6 .6h-.6z"/>
<path d="M50.3 112.5h.6v.6zM50.9 111.6v.6h-.6zM59.1 112.5h.6l-.6 .6zM59.1 111.6l.6 .6h-.6zM88.3 112.5h.6v.6zM88.9 111.6v.6h-.6zM98.6 112.5h.6l-.6 .6zM98.6 111.6l.6 .6h-.6zM133.9 112.5h.6v.6zM134.5 111.6v.6h-.6zM147.4 112.5h.6l-.6 .6zM147.4 111.6l.6 .6h-.6z"/>
<path d="M50.3 144.5h.6v.6zM50.9 143.6v.6h-.6zM59.1 144.5h.6l-.6 .6zM59.1 143.6l.6 .6h-.6zM88.3 144.5h.6v.6zM88.9 143.6v.6h-.6zM98.6 144.5h.6l-.6 .6zM98.6 143.6l.6 .6h-.6zM133.9 144.5h.6v.6zM134.5 143.6v.6h-.6zM147.4 144.5h.6l-.6 .6zM147.4 143.6l.6 .6h-.6z"/>
<path d="M50.2 60.3h1.9l-1.8-.2zM50.3 60.1h1.8v.2z"/>
<path d="M50.2 60.3l.1 .2h1.8zM50.2 60.3h1.9v.2z"/>
<path d="M57.9 60.5l2-.2-.2 .2zM57.9 60.3v.2l2-.2z"/>
<path d="M57.9 60.3l1.8-.2 .2 .2zM57.9 60.1v.2l1.8-.2z"/>
<path d="M88.1 60.3h2l-1.8-.2zM88.3 60.1h1.8v.2z"/>
<path d="M88.1 60.3l.2 .2h1.8zM88.1 60.3h2v.2z"/>
<path d="M97.5 60.5l1.9-.2-.2 .2zM97.5 60.3v.2l1.9-.2z"/>
<path d="M97.5 60.3l1.7-.2 .2 .2zM97.5 60.1v.2l1.7-.2z"/>
<path d="M133.7 60.3h2l-1.8-.2zM133.9 60.1h1.8v.2z"/>
<path d="M133.7 60.3l.2 .2h1.8zM133.7 60.3h2v.2z"/>
<path d="M146.2 60.5l2-.2-.2 .2zM146.2 60.3v.2l2-.2z"/>
<path d="M146.2 60.3l1.8-.2 .2 .2zM146.2 60.1v.2l1.8-.2z"/>
<path d="M50.2 85.3h1.9l-1.8-.2zM50.3 85.1h1.8v.2z"/>
<path d="M50.2 85.3l.1 .2h1.8zM50.2 85.3h1.9v.2z"/>
<path d="M57.9 85.5l2-.2-.2 .2zM57.9 85.3v.2l2-.2z"/>
<path d="M57.9 85.3l1.8-.2 .2 .2zM57.9 85.1v.2l1.8-.2z"/>
<path d="M88.1 85.3h2l-1.8-.2zM88.3 85.1h1.8v.2z"/>
<path d="M88.1 85.3l.2 .2h1.8zM88.1 85.3h2v.2z"/>
<path d="M97.5 85.5l1.9-.2-.2 .2zM97.5 85.3v.2l1.9-.2z"/>
<path d="M97.5 85.3l1.7-.2 .2 .2zM97.5 85.1v.2l1.7-.2z"/>
<path d="M133.7 85.3h2l-1.8-.2zM133.9 85.1h1.8v.2z"/>
<path d="M133.7 85.3l.2 .2h1.8zM133.7 85.3h2v.2z"/>
<path d="M146.2 85.5l2-.2-.2 .2zM146.2 85.3v.2l2-.2z"/>
<path d="M146.2 85.3l1.8-.2 .2 .2zM146.2 85.1v.2l1.8-.2z"/>
<path d="M50.2 112.4h1.9l-1.8-.2zM50.3 112.2h1.8v.2z"/>
<path d="M50.2 112.4l.1 .1h1.8zM50.2 112.4h1.9v.1z"/>
<path d="M57.9 112.5l2-.1-.2 .1zM57.9 112.4v.1l2-.1z"/>
<path d="M57.9 112.4l1.8-.2 .2 .2zM57.9 112.2v.2l1.8-.2z"/>
<path d="M88.3 112.2l-.2 .2h2zM88.3 112.2h1.8v.2z"/>
<path d="M88.1 112.4l.2 .1h1.8zM88.1 112.4h2v.1z"/>
<path d="M97.5 112.5l1.9-.1-.2 .1zM97.5 112.4v.1l1.9-.1z"/>
<path d="M97.5 112.4l1.7-.2 .2 .2zM97.5 112.2v.2l1.7-.2z"/>
<path d="M133.7 112.4h2l-1.8-.2zM133.9 112.2h1.8v.2z"/>
<path d="M133.7 112.4l.2 .1h1.8zM133.7 112.4h2v.1z"/>
<path d="M146.2 112.5l2-.1-.2 .1zM146.2 112.4v.1l2-.1z"/>
<path d="M146.2 112.4l1.8-.2 .2 .2zM146.2 112.2v.2l1.8-.2z"/>
<path d="M50.2 144.3h1.9l-1.8-.1zM50.3 144.2h1.8v.1z"/>
<path d="M50.2 144.3l.1 .2h1.8zM50.2 144.3h1.9v.2z"/>
<path d="M57.9 144.5l2-.2-.2 .2zM57.9 144.3v.2l2-.2z"/>
<path d="M57.9 144.3l1.8-.1 .2 .1zM57.9 144.2v.1l1.8-.1z"/>
<path d="M88.1 144.3h2l-1.8-.1zM88.3 144.2h1.8v.1z"/>
<path d="M88.1 144.3l.2 .2h1.8zM88.1 144.3h2v.2z"/>
<path d="M97.5 144.5l1.9-.2-.2 .2zM97.5 144.3v.2l1.9-.2z"/>
<path d="M97.5 144.3l1.7-.1 .2 .1zM97.5 144.2v.1l1.7-.1z"/>
<path d="M133.7 144.3h2l-1.8-.1zM133.9 144.2h1.8v.1z"/>
<path d="M133.7 144.3l.2 .2h1.8zM133.7 144.3h2v.2z"/>
<path d="M146.2 144.5l2-.2-.2 .2zM146.2 144.3v.2l2-.2z"/>
<path d="M146.2 144.3l1.8-.1 .2 .1zM146.2 144.2v.1l1.8-.1z"/>
</g>
<g fill="none" stroke="#000" stroke-width=".2">
<path d="M50.2 60.3l.7-.8v.6h1.2v.4h-1.2v.6zM57.9 60.1h1.2v-.6l.8 .8-.8 .8v-.6h-1.2zM88.1 60.3l.8-.8v.6h1.2v.4h-1.2v.6zM97.5 60.1h1.1v-.6l.8 .8-.8 .8v-.6h-1.1zM133.7 60.3l.8-.8v.6h1.2v.4h-1.2v.6zM146.2 60.1h1.2v-.6l.8 .8-.8 .8v-.6h-1.2zM50.2 85.3l.7-.8v.6h1.2v.4h-1.2v.5zM57.9 85.1h1.2v-.6l.8 .8-.8 .7v-.5h-1.2zM88.1 85.3l.8-.8v.6h1.2v.4h-1.2v.5zM97.5 85.1h1.1v-.6l.8 .8-.8 .7v-.5h-1.1zM133.7 85.3l.8-.8v.6h1.2v.4h-1.2v.5zM146.2 85.1h1.2v-.6l.8 .8-.8 .7v-.5h-1.2z"/>
<path d="M50.9 111.6v.6h1.2v.3h-1.2v.6l-.7-.7zM57.9 112.2h1.2v-.6l.8 .8-.8 .7v-.6h-1.2zM88.9 111.6v.6h1.2v.3h-1.2v.6l-.8-.7zM97.5 112.2h1.1v-.6l.8 .8-.8 .7v-.6h-1.1zM134.5 111.6v.6h1.2v.3h-1.2v.6l-.8-.7zM146.2 112.2h1.2v-.6l.8 .8-.8 .7v-.6h-1.2zM50.2 144.3l.7-.7v.6h1.2v.3h-1.2v.6zM57.9 144.2h1.2v-.6l.8 .7-.8 .8v-.6h-1.2zM88.1 144.3l.8-.7v.6h1.2v.3h-1.2v.6zM97.5 144.2h1.1v-.6l.8 .7-.8 .8v-.6h-1.1zM133.7 144.3l.8-.7v.6h1.2v.3h-1.2v.6zM146.2 144.2h1.2v-.6l.8 .7-.8 .8v-.6h-1.2z"/>
</g>
<text font-size="7.1" x="19.2" y="18.7">A-Series</text>
<text font-size="3.3" x="18.9" y="246.4">Notes:</text>
<g font-size="3.2">
<text x="79.4" y="22.8">Frenchwood Gliding Patio Door (4-Panel)</text>
<text x="75.4" y="48.2">Frenchwood Gliding Patio Door (FWGD)</text>
</g>
<g font-size="2.5">
<text x="51.9" y="34.6">(2997)</text>
<text x="52.4" y="32.2">9'-10&quot;</text>
<text x="90.5" y="32.2">11'-10&quot;</text>
<text x="90.7" y="34.6">(3607)</text>
<text x="137.7" y="32.2">15'-10&quot;</text>
<text x="137.9" y="34.6">(4826)</text>
<text x="51.9" y="40.1">(2972)</text>
<text x="53" y="37.6">9'-9&quot;</text>
<text x="90.7" y="40.1">(3581)</text>
<text x="91.1" y="37.6">11'-9&quot;</text>
<text x="137.9" y="40.1">(4801)</text>
<text x="138.3" y="37.6">15'-9&quot;</text>
<text x="24.6" y="45.2" transform="rotate(-45 24.6 45.2)">Rough Opening</text>
<text x="30.4" y="48" transform="rotate(-45 30.4 48)">Dimension</text>
<text x="31" y="44.5" transform="rotate(-45 31 44.5)">Unit</text>
<text x="26.9" y="58.7" transform="rotate(-90 26.9 58.7)">&quot;</text>
<text x="21.3" y="62.9" transform="rotate(-90 21.3 62.9)">6'-8&quot;</text>
<text x="23.7" y="64" transform="rotate(-90 23.7 64)">(2032)</text>
<text x="26.9" y="63.9" transform="rotate(-90 26.9 63.9)">6'-7</text>
<text x="29.3" y="64.1" transform="rotate(-90 29.3 64.1)">(2019)</text>
<text x="48.3" y="73.8">FWGD91068-4 *</text>
<text x="87" y="73.8">FWGD11068-4 *</text>
<text x="133.5" y="73.8">FWGD151068-4*</text>
<text x="26.9" y="83" transform="rotate(-90 26.9 83)">&quot;</text>
<text x="21.3" y="88.5" transform="rotate(-90 21.3 88.5)">6'-11&quot;</text>
<text x="23.7" y="88.9" transform="rotate(-90 23.7 88.9)">(2108)</text>
<text x="26.9" y="89.5" transform="rotate(-90 26.9 89.5)">6'-10</text>
<text x="29.3" y="89" transform="rotate(-90 29.3 89)">(2092)</text>
<text x="47.6" y="99.2">FWGD910611-4*</text>
<text x="86.4" y="99.2">FWGD110611-4*</text>
<text x="133" y="99.2">FWGD1510611-4*</text>
<text x="27" y="110.1" transform="rotate(-90 27 110.1)">&quot;</text>
<text x="21.3" y="114.9" transform="rotate(-90 21.3 114.9)">8'-0&quot;</text>
<text x="23.7" y="116" transform="rotate(-90 23.7 116)">(2438)</text>
<text x="27" y="116.6" transform="rotate(-90 27 116.6)">7'-11</text>
<text x="29.3" y="116.1" transform="rotate(-90 29.3 116.1)">(2426)</text>
<text x="48.3" y="128">FWGD91080-4 *</text>
<text x="87" y="128">FWGD11080-4 *</text>
<text x="133.5" y="128">FWGD151080-4*</text>
<text x="26.9" y="142.1" transform="rotate(-90 26.9 142.1)">&quot;</text>
<text x="21.3" y="147.6" transform="rotate(-90 21.3 147.6)">10'-0&quot;</text>
<text x="23.7" y="148" transform="rotate(-90 23.7 148)">(3048)</text>
<text x="26.9" y="148.5" transform="rotate(-90 26.9 148.5)">9'-11</text>
<text x="29.3" y="148.1" transform="rotate(-90 29.3 148.1)">(3035)</text>
<text x="47.6" y="163.1">FWGD910100-4*</text>
<text x="86.4" y="163.1">FWGD110100-4*</text>
<text x="133" y="163.1">FWGD1510100-4 *</text>
<text x="18.9" y="257.2">*</text>
<text x="175.6" y="258.3">Date: 11/07/16</text>
<text x="175.6" y="261.1">Scale: 1/8&quot; (3) = 1' (305)</text>
<text x="19.2" y="265.6">Andersen Windows, Inc. reserves the right to change drawing specifications without notice</text>
<text x="137.9" y="265">File:</text>
<text x="144" y="265">AC</text>
<text x="148.6" y="265">A-Series</text>
<text x="158" y="265">Elevations</text>
<text x="170.1" y="265">Gliding Door</text>
<text x="184.1" y="265">Page 03 of 03</text>
<text x="200.3" y="265">C</text>
</g>
<g font-size="2">
<text x="19" y="249.9">&quot;Unit Dimension&quot; always refers to outside frame to frame dimension.</text>
<text x="19" y="254.3">Dimensions in parentheses are in millimeters.</text>
<text x="19" y="252.1">&quot;Rough Opening&quot; dimensions may need to be increased to allow for use of building wraps, flashing, sill panning, brackets, fasteners or other items.</text>
<text x="20.7" y="256.8">Add</text>
<text x="26.1" y="256.8">&quot; (6) to the &quot;Rough Opening&quot; height dimension for four-panel doors.</text>
</g>
<g font-size="1.9">
<text x="96.1" y="21.4">®</text>
<text x="92" y="46.9">®</text>
</g>
<g font-size="1.7">
<text x="27.3" y="59.5" transform="rotate(-90 27.3 59.5)">2</text>
<text x="26.1" y="60.6" transform="rotate(-90 26.1 60.6)">1</text>
<text x="27.3" y="83.9" transform="rotate(-90 27.3 83.9)">8</text>
<text x="26.1" y="84.9" transform="rotate(-90 26.1 84.9)">3</text>
<text x="26.2" y="112.1" transform="rotate(-90 26.2 112.1)">1</text>
<text x="27.4" y="111" transform="rotate(-90 27.4 111)">2</text>
<text x="27.3" y="142.9" transform="rotate(-90 27.3 142.9)">2</text>
<text x="26.1" y="144.1" transform="rotate(-90 26.1 144.1)">1</text>
</g>
<g font-size="1.4">
<text x="24.2" y="256.1">1</text>
<text x="25.3" y="257">4</text>
</g>
<text font-size="1.1" x="188.5" y="18.1">R</text>
<text font-size="1.1" fill="#fafafa" x="201.1" y="18.1">R</text>
</svg>
